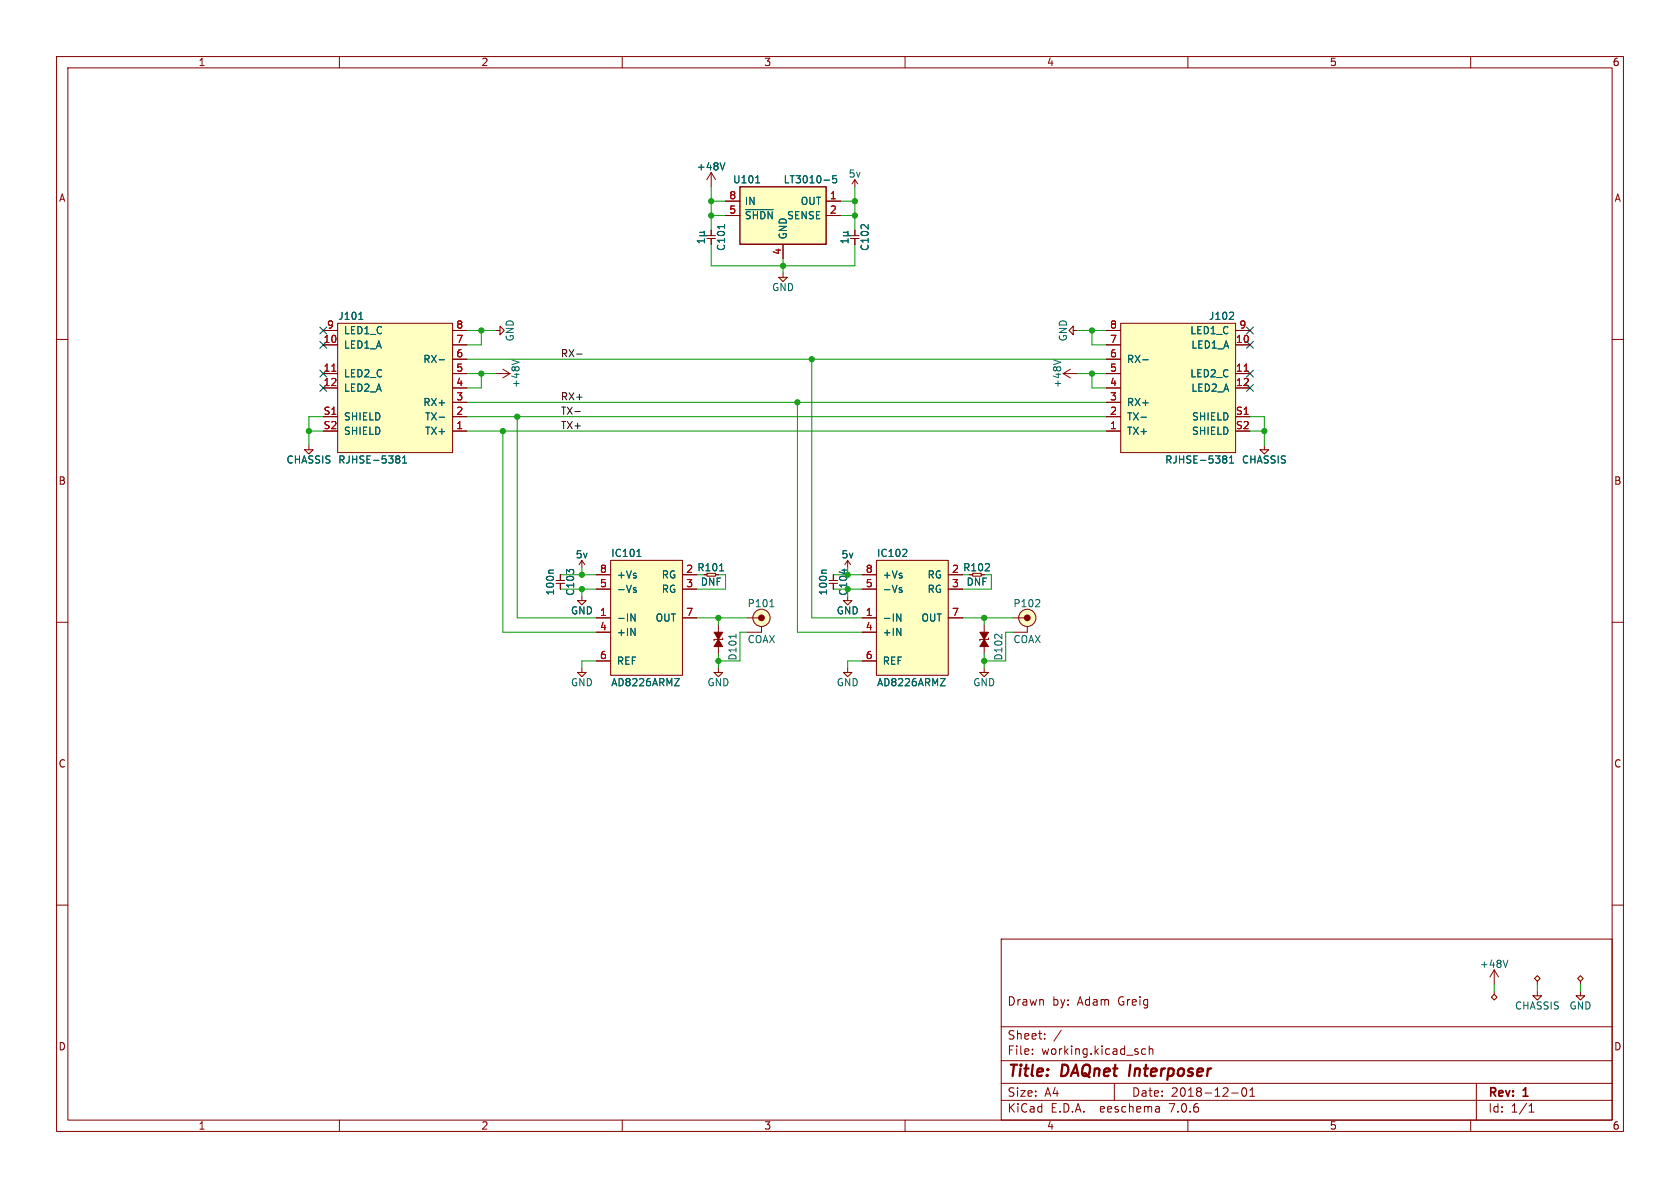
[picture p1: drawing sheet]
<svg xmlns="http://www.w3.org/2000/svg" width="297mm" height="210mm" viewBox="0 0 297 210" stroke-linecap="round" stroke-linejoin="round" font-family="sans-serif">
<g fill="none" stroke="#840000" stroke-width=".18">
<path d="M10 10h277v190h-277zM12 12h273v186h-273zM60 10v2M110 10v2M160 10v2M210 10v2M260 10v2M10 60h2M57.1 58.4h2.6M59.7 57.2h20.3v22.8h-20.3zM80 58.4h2.5M195.6 58.4h2.5"/>
<path d="M198.1 57.2h20.3v22.8h-20.3zM218.4 58.4h2.6M285 60h2M57.1 61h2.6M57.1 66h2.6M57.1 68.6h2.6M57.1 73.7h2.6M80 76.2h2.5M80 61h2.5M80 66h2.5M80 68.6h2.5M80 73.7h2.5"/>
<path d="M80 71.1h2.5M80 63.5h2.5M188 66h2.5M188 66l1.2 .8M189.2 65.3l-1.2 .7M195.6 76.2h2.5M195.6 61h2.5M195.6 66h2.5M195.6 68.6h2.5M195.6 73.7h2.5M195.6 71.1h2.5M195.6 63.5h2.5"/>
<path d="M218.4 61h2.6M218.4 66h2.6M218.4 68.6h2.6M218.4 73.7h2.6M107.9 99.1h12.7v20.3h-12.7zM10 110h2M105.4 109.2h2.5M105.4 104.1h2.5M105.4 111.8h2.5M105.4 116.8h2.5M105.4 101.6h2.5M120.6 109.2h2.6"/>
<path d="M120.6 104.1h2.6M146.6 102.6h1.5M146.6 103.1h1.5M147.3 101.6v1M147.3 103.1v1M285 110h2M10 160h2M285 160h2M177 166h108v32h-108zM60 198v2M110 198v2M160 198v2"/>
<path d="M177 194.5h108M177 191.5h108M177 187.5h108M177 181.5h108M182.5 186.3v.1M182.5 185.5v.1M184.7 183.6v.1M184.7 182.8v.1M187.6 182.1l-1.3 2M197 191.5v3M202.5 185.5l-.4-.1-.3 .3v.4l.2 .2h.5M203.2 185.5l.2-.1 .3 .1 .1 .9"/>
<path d="M203.2 184.9v1.5M204.9 195.7l.1 .9M205 196.5l-.2 .1M205 196h-.2M210 198v2M217.7 193.2h1.2M219.7 192.4l.2-.1a.81 .81 0 0 1 .6 .6 .81 .81 0 0 1-.3 .8l-.2 .1a.81 .81 0 0 1-.3-1.4zM221 193.8h.8M221 192.7l.4-.4v1.5M260 198v2M261 191.5v6.5M270.3 196.6h.9"/>
<path d="M270.3 195.5l.4-.4v1.5"/>
</g>
<path d="M199.8 188.2l-.2 2" fill="none" stroke="#840000" stroke-width=".4"/>
<g fill="#ffffc2" stroke="#ffffc2" stroke-width=".18">
<path d="M59.7 57.2h20.3v22.8h-20.3z"/>
<path d="M107.9 99.1h12.7v20.3h-12.7z"/>
<path d="M198.1 57.2h20.3v22.8h-20.3z"/>
</g>
<path d="M58.7 65.6h.7M220 65.6h.7" fill="none" stroke="#a90000" stroke-width=".18"/>
<g fill="none" stroke="#006464" stroke-width=".18">
<path d="M63.4 56.5h.8M218 55.3l.1 .1-.1 .3-.7 .8h.8M77.6 73.8h1M77.6 63.6h1M186.3 63.6l1.2 .4M201.7 73.8h1M202 63.6h1M70.2 80.6h.2l.3 .2-.3 .3M70.2 81.1h.2M70.4 81.1l.3 .3v.2l-.1 .2-.4 .1M71.2 81.9h.7M71.2 81l.3-.4v1.3"/>
<path d="M112.6 98.4h.7M112.8 97.3l.2-.2v1.3M216.4 80.6h.2l.3 .2-.3 .3M216.4 81.1h.2M216.6 81.1l.3 .3v.2l-.1 .2-.4 .1M217.4 81.9h.7M217.4 81l.3-.4v1.3M111.5 108.5l.8 1.3v-1.3M111.5 111.1l.8 1.2v-1.2M112.2 104.3l.3 .1v.1l-.2 .2h-.2M112.2 103.9h.3M119.2 120h.9l-.9 1.2h.9"/>
<path d="M127.2 100.9h.7M146.1 100.8h-.6l-.2 .2M149.3 100.6v.8"/>
</g>
<path d="M102.1 106.2h1.5l-.7 .7z" fill="#ffffc2"/>
<g fill="none" stroke="#840000" stroke-width=".18">
<path d="M125.7 30.5l-.7 1.3M125.7 30.5v2.5M125.7 30.5l.8 1.3M128.3 35.6h2.5M128.3 38.1h2.5M146 35.6h2.6M146 38.1h2.6M150.6 32.5l.5-.7v1.2M151.1 31.8l.5 .7M138.4 43.2v2.5M102.1 106.2h1.5l-.7 .7zM102.9 105.4v.8"/>
<path d="M132.1 109.2h2.5M134.6 110.7v1.1h-2.5"/>
<circle cx="134.6" cy="109.2" r="1.52"/>
</g>
<g fill="#ffffc2" stroke="#ffffc2" stroke-width=".18">
<path d="M130.8 33h15.2v10.2h-15.2z"/>
<circle cx="134.6" cy="109.2" r="1.52"/>
</g>
<path d="M130.8 33h15.2v10.2h-15.2z" fill="none" stroke="#840000" stroke-width=".25"/>
<path d="M128.1 28.8l-.4 1.2M131.8 37.1h4.9M133.6 32.3h.7M145.7 31.8h.9M147.9 31.1h-.7v.6l.2-.2 .4 .1 .1 .2v.4l-.2 .1-.5-.1M136.1 107.3h.7" fill="none" stroke="#006464" stroke-width=".18"/>
<circle cx="134.6" cy="109.2" r=".51" fill="#840000" stroke="#840000" stroke-width=".18"/>
<path d="M173.2 118.9h1.6l-.8 .7z" fill="#ffffc2"/>
<path d="M173.2 118.9h1.6l-.8 .7zM174 118.1v.8" fill="none" stroke="#840000" stroke-width=".18"/>
<path d="M53.8 79.5h1.6l-.8 .8z" fill="#ffffc2"/>
<g fill="none" stroke="#840000" stroke-width=".18">
<path d="M53.8 79.5h1.6l-.8 .8zM54.6 78.7v.8M102.4 99.8l.5-.7v1.2M102.9 99.1l.5 .7M179.1 109.2h2.5M181.6 110.7v1.1h-2.5"/>
<circle cx="181.6" cy="109.2" r="1.52"/>
</g>
<circle cx="181.6" cy="109.2" r="1.52" fill="#ffffc2" stroke="#ffffc2" stroke-width=".18"/>
<circle cx="181.6" cy="109.2" r=".51" fill="#840000" stroke="#840000" stroke-width=".18"/>
<path d="M183.7 106.1l.1 .1v.3l-.8 .8h.8" fill="none" stroke="#006464" stroke-width=".18"/>
<path d="M189.7 57.7v1.5l-.7-.8z" fill="#ffffc2"/>
<g fill="none" stroke="#840000" stroke-width=".18">
<path d="M125 41.7h1.5M125 42.2h1.5M125.7 40.6v1.1M125.7 42.2v1M150.4 41.7h1.5M150.4 42.2h1.5M151.1 40.6v1.1M151.1 42.2v1M189.7 57.7v1.5l-.7-.8zM189.7 58.4h.8M87.6 66h2.6M88.9 65.3l1.3 .7"/>
<path d="M90.2 66l-1.3 .8M98.3 102.6h1.5M98.3 103.1h1.5M99.1 101.6v1M99.1 103.1v1"/>
</g>
<g fill="none" stroke="#006464" stroke-width=".18">
<path d="M128.1 39.7v.7M123.7 41.7h1.3M123.7 41.1h.7M124.4 41.1l.1 .1v.3l-.1 .2M124.5 42.6h-1.2l.3 .3M124.5 42.2v.7M124.5 40.9l-.1 .2M149.1 41.7h1.3M149.1 41.1h.7M149.8 41.1l.1 .1v.3l-.1 .2M149.9 42.2v.7M149.9 42.6h-1.2l.3 .3"/>
<path d="M149.9 40.9l-.1 .2M90.5 63.6l1.3 .4M97.9 100.8h-.7l-.2 .2"/>
</g>
<path d="M126.2 118.9h1.6l-.8 .7z" fill="#ffffc2"/>
<path d="M154.9 99.1h12.7v20.3h-12.7zM126.2 118.9h1.6l-.8 .7zM127 118.1v.8M152.4 109.2h2.5M152.4 104.1h2.5M152.4 111.8h2.5M152.4 116.8h2.5M152.4 101.6h2.5M167.6 109.2h2.6M167.6 104.1h2.6" fill="none" stroke="#840000" stroke-width=".18"/>
<path d="M154.9 99.1h12.7v20.3h-12.7z" fill="#ffffc2" stroke="#ffffc2" stroke-width=".18"/>
<path d="M160.2 97.2l.1 .1v.3l-.8 .8h.8M158.5 108.5l.8 1.3v-1.3M158.5 111.1l.8 1.2v-1.2M159.1 104.3l.3 .1 .1 .1-.2 .2h-.2M159.1 103.9h.3M166.2 120h.9l-.9 1.2h.9" fill="none" stroke="#006464" stroke-width=".18"/>
<path d="M149.1 106.2h1.5l-.7 .7z" fill="#ffffc2"/>
<path d="M149.1 106.2h1.5l-.7 .7zM149.9 105.4v.8" fill="none" stroke="#840000" stroke-width=".18"/>
<path d="M102.1 118.9h1.5l-.7 .7z" fill="#ffffc2"/>
<path d="M102.1 118.9h1.5l-.7 .7zM102.9 118.1v.8" fill="none" stroke="#840000" stroke-width=".18"/>
<path d="M149.1 118.9h1.5l-.7 .7z" fill="#ffffc2"/>
<path d="M149.1 118.9h1.5l-.7 .7zM149.9 118.1v.8" fill="none" stroke="#840000" stroke-width=".18"/>
<path d="M88.4 57.7l.8 .7-.8 .8z" fill="#ffffc2"/>
<path d="M87.6 58.4h.8M88.4 57.7l.8 .7-.8 .8zM149.4 99.8l.5-.7v1.2M149.9 99.1l.5 .7M127 110.5v1.3M127 114.3v1.3M127.8 112.8v.2h-1.6v.3M174 110.5v1.3M174 114.3v1.3M174.8 112.8v.2h-1.6v.3" fill="none" stroke="#840000" stroke-width=".18"/>
<g fill="#840000" stroke="#840000" stroke-width=".18">
<path d="M173.2 111.8h1.6l-.8 1.2z"/>
<path d="M174 113l.8 1.3h-1.6z"/>
<path d="M126.2 111.8h1.6l-.8 1.2z"/>
<path d="M127 113l.8 1.3h-1.6z"/>
</g>
<path d="M130.1 112.1v.7" fill="none" stroke="#006464" stroke-width=".18"/>
<path d="M137.7 49h1.5l-.8 .8z" fill="#ffffc2"/>
<path d="M137.7 49h1.5l-.8 .8zM138.4 48.3v.7" fill="none" stroke="#840000" stroke-width=".18"/>
<path d="M271 176h1.5l-.7 .8z" fill="#ffffc2"/>
<path d="M271 176h1.5l-.7 .8zM271.8 175.3v.7" fill="none" stroke="#840000" stroke-width=".18"/>
<path d="M278.6 176h1.6l-.8 .8z" fill="#ffffc2"/>
<path d="M278.6 176h1.6l-.8 .8zM279.4 175.3v.7" fill="none" stroke="#840000" stroke-width=".18"/>
<path d="M278.9 173l.5-.5 .5 .5-.5 .5z" fill="#ffffc2"/>
<path d="M278.9 173l.5-.5 .5 .5-.5 .5zM279.4 173.5v.5" fill="none" stroke="#840000" stroke-width=".18"/>
<path d="M271.3 173l.5-.5 .5 .5-.5 .5z" fill="#ffffc2"/>
<path d="M271.3 173l.5-.5 .5 .5-.5 .5zM271.8 173.5v.5" fill="none" stroke="#840000" stroke-width=".18"/>
<path d="M222.8 79.5h1.5l-.8 .8z" fill="#ffffc2"/>
<path d="M222.8 79.5h1.5l-.8 .8zM223.5 78.7v.8M264.2 171.5l-.8 1.2M264.2 171.5v2.5M264.2 171.5l.7 1.2" fill="none" stroke="#840000" stroke-width=".18"/>
<path d="M266.6 169.7l-.4 1.3" fill="none" stroke="#006464" stroke-width=".18"/>
<path d="M264.2 175.8l.5 .5-.5 .5-.5-.5z" fill="#ffffc2"/>
<g fill="none" stroke="#840000" stroke-width=".18">
<path d="M128.3 35.6h2.5M128.3 38.1h2.5M146 35.6h2.6M146 38.1h2.6M57.1 58.4h2.6M80 58.4h2.5M125.7 40.6v1.1M125.7 42.2v1M138.4 43.2v2.5M151.1 40.6v1.1M151.1 42.2v1M195.6 58.4h2.5"/>
<path d="M218.4 58.4h2.6M57.1 61h2.6M57.1 66h2.6M57.1 68.6h2.6M57.1 73.7h2.6M80 76.2h2.5M80 61h2.5M80 66h2.5M80 68.6h2.5M80 73.7h2.5M80 71.1h2.5M80 63.5h2.5"/>
<path d="M195.6 76.2h2.5M195.6 61h2.5M195.6 66h2.5M195.6 68.6h2.5M195.6 73.7h2.5M195.6 71.1h2.5M195.6 63.5h2.5M218.4 61h2.6M218.4 66h2.6M218.4 68.6h2.6M218.4 73.7h2.6M99.1 101.6v1"/>
<path d="M99.1 103.1v1M105.4 109.2h2.5M105.4 104.1h2.5M105.4 111.8h2.5M105.4 116.8h2.5M105.4 101.6h2.5M120.6 109.2h2.6M120.6 104.1h2.6M147.3 101.6v1M147.3 103.1v1M152.4 109.2h2.5M152.4 104.1h2.5"/>
<path d="M152.4 111.8h2.5M152.4 116.8h2.5M152.4 101.6h2.5M167.6 109.2h2.6M167.6 104.1h2.6M264.2 175.8l.5 .5-.5 .5-.5-.5zM264.2 175.3v.5"/>
</g>
<path d="M101.6 72.8h1M101.9 62.6h1" fill="none" stroke="#0f0f0f" stroke-width=".18"/>
<g fill="none" stroke="#009600" stroke-width=".18">
<path d="M125.7 35.6h2.6M125.7 38.1h2.6M125.7 33v7.6M148.6 35.6h2.5M148.6 38.1h2.5M151.1 33v7.6M82.5 58.4h5.1M85.1 58.4v2.6h-2.6M125.7 43.2v3.8h25.4v-3.8M138.4 45.7v2.6M190.5 58.4h5.1M193 58.4v2.6h2.6"/>
<path d="M54.6 76.2h2.5M57.1 73.7h-2.5v5M82.5 71.1h113.1M82.5 63.5h113.1M82.5 66h5.1M82.5 73.7h113.1M82.5 76.2h113.1M85.1 66v2.6h-2.6M88.9 76.2v35.6h16.5M91.4 73.7v35.5h14M141 71.1v40.7h11.4M143.5 63.5v45.7h8.9"/>
<path d="M190.5 66h5.1M193 66v2.6h2.6M221 73.7h2.5v5M221 76.2h2.5M99.1 101.6h6.3M99.1 104.1h6.3M102.9 100.3v1.3M102.9 104.1v1.3M105.4 116.8h-2.5v1.3M123.2 109.2h8.9M127 101.6h1.3v2.5h-5.1M127 109.2v1.3"/>
<path d="M127 115.6v2.5M132.1 111.8h-1.3v5h-3.8M147.3 101.6h5.1M147.3 104.1h5.1M149.9 100.3v1.3M152.4 116.8h-2.5v1.3M170.2 109.2h8.9M174 101.6h1.3v2.5h-5.1M174 109.2v1.3M174 115.6v2.5M179.1 111.8h-1.3v5h-3.8M264.2 174v1.3"/>
<path d="M271.8 174v1.3M279.4 174v1.3"/>
</g>
<g fill="none" stroke="#000084" stroke-width=".18">
<path d="M56.5 57.8l1.3 1.2M57.8 57.8l-1.3 1.2M220.4 57.8l1.2 1.2M221.6 57.8l-1.2 1.2M56.5 65.4l1.3 1.2M56.5 68l1.3 1.2M56.5 60.4l1.3 1.2M57.8 65.4l-1.3 1.2M57.8 68l-1.3 1.2M57.8 60.4l-1.3 1.2M220.4 68l1.2 1.2M220.4 60.4l1.2 1.2"/>
<path d="M220.4 65.4l1.2 1.2M221.6 68l-1.2 1.2M221.6 60.4l-1.2 1.2M221.6 65.4l-1.2 1.2"/>
</g>
<g fill="none" stroke="#006464" stroke-width=".18">
<path d="M128.1 39.7v.7M128.1 28.8l-.4 1.2M131.8 37.1h4.9M133.6 32.3h.7M145.7 31.8h.9M147.9 31.1h-.7v.6l.2-.2 .4 .1 .1 .2v.4l-.2 .1-.5-.1M63.4 56.5h.8M123.7 41.7h1.3M123.7 41.1h.7M124.4 41.1l.1 .1v.3l-.1 .2M124.5 42.2v.7M124.5 42.6h-1.2l.3 .3"/>
<path d="M124.5 40.9l-.1 .2M149.1 41.7h1.3M149.1 41.1h.7M149.8 41.1l.1 .1v.3l-.1 .2M149.9 42.6h-1.2l.3 .3M149.9 42.2v.7M149.9 40.9l-.1 .2M218 55.3l.1 .1-.1 .3-.7 .8h.8M77.6 73.8h1M77.6 63.6h1M201.7 73.8h1M202 63.6h1"/>
<path d="M70.2 80.6h.2l.3 .2-.3 .3M70.2 81.1h.2M70.4 81.1l.3 .3v.2l-.1 .2-.4 .1M71.2 81.9h.7M71.2 81l.3-.4v1.3M112.6 98.4h.7M112.8 97.3l.2-.2v1.3M160.2 97.2l.1 .1v.3l-.8 .8h.8M216.4 80.6h.2l.3 .2-.3 .3M216.4 81.1h.2M216.6 81.1l.3 .3v.2l-.1 .2-.4 .1M217.4 81.9h.7"/>
<path d="M217.4 81l.3-.4v1.3M97.9 100.8h-.7l-.2 .2M111.5 108.5l.8 1.3v-1.3M111.5 111.1l.8 1.2v-1.2M112.2 104.3l.3 .1v.1l-.2 .2h-.2M112.2 103.9h.3M119.2 120h.9l-.9 1.2h.9M127.2 100.9h.7M146.1 100.8h-.6l-.2 .2M149.3 100.6v.8M158.5 108.5l.8 1.3v-1.3M158.5 111.1l.8 1.2v-1.2"/>
<path d="M159.1 104.3l.3 .1 .1 .1-.2 .2h-.2M159.1 103.9h.3M166.2 120h.9l-.9 1.2h.9"/>
</g>
<path d="M58.7 65.6h.7M220 65.6h.7" fill="none" stroke="#a90000" stroke-width=".18"/>
<g fill="#009600" stroke="#009600" stroke-width=".18">
<circle cx="91.4" cy="73.7" r=".46"/>
<circle cx="54.6" cy="76.2" r=".46"/>
<circle cx="88.9" cy="76.2" r=".46"/>
<circle cx="102.9" cy="104.1" r=".46"/>
<circle cx="102.9" cy="101.6" r=".46"/>
<circle cx="141" cy="71.1" r=".46"/>
<circle cx="143.5" cy="63.5" r=".46"/>
<circle cx="193" cy="66" r=".46"/>
<circle cx="193" cy="58.4" r=".46"/>
<circle cx="174" cy="116.8" r=".46"/>
<circle cx="127" cy="109.2" r=".46"/>
<circle cx="85.1" cy="58.4" r=".46"/>
<circle cx="85.1" cy="66" r=".46"/>
<circle cx="127" cy="116.8" r=".46"/>
<circle cx="174" cy="109.2" r=".46"/>
<circle cx="223.5" cy="76.2" r=".46"/>
<circle cx="138.4" cy="47" r=".46"/>
<circle cx="151.1" cy="35.6" r=".46"/>
<circle cx="125.7" cy="35.6" r=".46"/>
<circle cx="125.7" cy="38.1" r=".46"/>
<circle cx="151.1" cy="38.1" r=".46"/>
</g>
<g font-size="2.8" fill="#840000">
<text x="178" y="190.9">Title:</text>
<text x="187.7" y="190.9">DAQnet</text>
<text x="200.5" y="190.9">Interposer</text>
</g>
<g font-size="2.1" fill="#840000">
<text x="178" y="178">Drawn</text>
<text x="186" y="178">by:</text>
<text x="190.5" y="178">Adam</text>
<text x="197.8" y="178">Greig</text>
<text x="178" y="184">Sheet:</text>
<text x="178" y="186.7">File:</text>
<text x="184.1" y="186.7">working.kicad_sch</text>
<text x="178" y="196.9">KiCad</text>
<text x="178" y="194.1">Size:</text>
<text x="184.7" y="194.1">A4</text>
<text x="185.7" y="196.9">E.D.A.</text>
<text x="194.6" y="196.9">eeschema</text>
<text x="200" y="194.1">Date:</text>
<text x="207" y="196.9">7.0.6</text>
<text x="207" y="194.1">2018-12-01</text>
<text x="263" y="194.3">Rev:</text>
<text x="263" y="196.9">Id:</text>
<text x="267.1" y="196.9">1/1</text>
<text x="269.4" y="194.3">1</text>
</g>
<g font-size="1.8" fill="#840000">
<text x="35" y="11.9">1</text>
<text x="85" y="11.9">2</text>
<text x="135" y="11.9">3</text>
<text x="185" y="11.9">4</text>
<text x="235" y="11.9">5</text>
<text x="285" y="11.9">6</text>
<text x="10.3" y="35.9">A</text>
<text x="285.3" y="35.9">A</text>
<text x="10.3" y="85.9">B</text>
<text x="285.3" y="85.9">B</text>
<text x="121.2" y="101.3">2 R101</text>
<text x="168.2" y="101.3">2 R102</text>
<text x="10.3" y="135.9">C</text>
<text x="285.3" y="135.9">C</text>
<text x="10.3" y="185.9">D</text>
<text x="285.3" y="185.9">D</text>
<text x="35" y="199.9">1</text>
<text x="85" y="199.9">2</text>
<text x="135" y="199.9">3</text>
<text x="185" y="199.9">4</text>
<text x="235" y="199.9">5</text>
<text x="285" y="199.9">6</text>
</g>
<g font-size="1.8" fill="#006464">
<text x="123.1" y="30.3">+48V</text>
<text x="129.5" y="32.6">U101</text>
<text x="138.4" y="32.6">LT3010-5</text>
<text x="149.9" y="31.6">5v</text>
<text x="131.6" y="39">~{SHDN}SENSE</text>
<text x="131.6" y="36.4">IN</text>
<text x="141.5" y="36.4">OUT</text>
<text x="128.4" y="44.5" transform="rotate(-90 128.4 44.5)">C101</text>
<text x="139.3" y="42.4" transform="rotate(-90 139.3 42.4)">GND</text>
<text x="153.8" y="44.5" transform="rotate(-90 153.8 44.5)">C102</text>
<text x="136.4" y="51.7">GND</text>
<text x="59.7" y="56.7">J101</text>
<text x="60.7" y="59.3">LED1_C</text>
<text x="210.3" y="59.3">LED1_C</text>
<text x="213.6" y="56.7">J102</text>
<text x="60.7" y="61.8">LED1_A</text>
<text x="74.7" y="64.4">RX-</text>
<text x="91" y="60.5" transform="rotate(-90 91 60.5)">GND</text>
<text x="188.8" y="60.5" transform="rotate(-90 188.8 60.5)">GND</text>
<text x="199.1" y="64.4">RX-</text>
<text x="210.5" y="61.8">LED1_A</text>
<text x="60.7" y="66.9">LED2_C</text>
<text x="60.7" y="69.4">LED2_A</text>
<text x="74.7" y="72">RX+</text>
<text x="92" y="68.7" transform="rotate(-90 92 68.7)">+48V</text>
<text x="187.8" y="68.7" transform="rotate(-90 187.8 68.7)">+48V</text>
<text x="199.1" y="72">RX+</text>
<text x="210.3" y="66.9">LED2_C</text>
<text x="210.5" y="69.4">LED2_A</text>
<text x="60.7" y="74.5">SHIELD</text>
<text x="60.7" y="77.1">SHIELD</text>
<text x="75" y="77.1">TX+</text>
<text x="75" y="74.5">TX-</text>
<text x="199.1" y="77.1">TX+</text>
<text x="199.1" y="74.5">TX-</text>
<text x="210.6" y="74.5">SHIELD</text>
<text x="210.6" y="77.1">SHIELD</text>
<text x="50.5" y="82.1">CHASSIS</text>
<text x="59.7" y="82.1">RJHSE-5381</text>
<text x="205.9" y="82.1">RJHSE-5381</text>
<text x="219.5" y="82.1">CHASSIS</text>
<text x="101.7" y="98.9">5v</text>
<text x="108" y="98.7">IC101</text>
<text x="148.7" y="98.9">5v</text>
<text x="154.9" y="98.7">IC102</text>
<text x="98.1" y="105.4" transform="rotate(-90 98.1 105.4)">100n</text>
<text x="101.7" y="105.4" transform="rotate(-90 101.7 105.4)">C103</text>
<text x="109" y="105">-Vs</text>
<text x="109" y="102.5">+Vs</text>
<text x="116.9" y="102.5">RG</text>
<text x="116.9" y="105">RG</text>
<text x="123.8" y="103.7">DNF</text>
<text x="132.1" y="107.5">P101</text>
<text x="146.4" y="105.4" transform="rotate(-90 146.4 105.4)">100n</text>
<text x="156" y="105">-Vs</text>
<text x="156" y="102.5">+Vs</text>
<text x="163.9" y="102.5">RG</text>
<text x="163.9" y="105">RG</text>
<text x="170.8" y="103.7">DNF</text>
<text x="179.1" y="107.5">P102</text>
<text x="109" y="110.1">-IN</text>
<text x="109" y="112.6">+IN</text>
<text x="115.8" y="110.1">OUT</text>
<text x="132.1" y="113.9">COAX</text>
<text x="147.8" y="108.8">GND 1</text>
<text x="156" y="110.1">-IN</text>
<text x="156" y="112.6">+IN</text>
<text x="162.8" y="110.1">OUT</text>
<text x="179.1" y="113.9">COAX</text>
<text x="109" y="117.7">REF</text>
<text x="130.4" y="116.9" transform="rotate(-90 130.4 116.9)">D101</text>
<text x="156" y="117.7">REF</text>
<text x="177.4" y="116.9" transform="rotate(-90 177.4 116.9)">D102</text>
<text x="100.8" y="121.5">GND</text>
<text x="108" y="121.5">AD8226ARMZ</text>
<text x="125" y="121.5">GND</text>
<text x="147.8" y="121.5">GND</text>
<text x="154.9" y="121.5">AD8226ARMZ</text>
<text x="172" y="121.5">GND</text>
<text x="261.5" y="171.3">+48V</text>
<text x="267.7" y="178.7">CHASSIS</text>
<text x="277.4" y="178.7">GND</text>
</g>
<g font-size="1.8" fill="#a90000">
<text x="128.8" y="35.3">8</text>
<text x="146.6" y="35.3">1</text>
<text x="128.8" y="37.8">5</text>
<text x="146.6" y="37.8">2</text>
<text x="138.2" y="45.2" transform="rotate(-90 138.2 45.2)">4</text>
<text x="57.7" y="58.2">9</text>
<text x="80.6" y="58.2">8</text>
<text x="196.1" y="58.2">8</text>
<text x="219" y="58.2">9</text>
<text x="57.1" y="60.7">10</text>
<text x="57.1" y="65.8">11</text>
<text x="80.6" y="65.8">5</text>
<text x="80.6" y="63.2">6</text>
<text x="80.6" y="60.7">7</text>
<text x="196.1" y="65.8">5</text>
<text x="196.1" y="63.2">6</text>
<text x="196.1" y="60.7">7</text>
<text x="218.4" y="60.7">10</text>
<text x="218.4" y="65.8">11</text>
<text x="57.1" y="68.3">12</text>
<text x="80.6" y="70.9">3</text>
<text x="80.6" y="68.3">4</text>
<text x="196.1" y="70.9">3</text>
<text x="196.1" y="68.3">4</text>
<text x="218.4" y="68.3">12</text>
<text x="57.1" y="73.4">S1</text>
<text x="57.1" y="75.9">S2</text>
<text x="80.6" y="75.9">1</text>
<text x="80.6" y="73.4">2</text>
<text x="196.1" y="75.9">1</text>
<text x="196.1" y="73.4">2</text>
<text x="218.4" y="73.4">S1</text>
<text x="218.4" y="75.9">S2</text>
<text x="106" y="101.3">8</text>
<text x="153" y="101.3">8</text>
<text x="106" y="103.9">5</text>
<text x="121.2" y="103.9">3</text>
<text x="153" y="103.9">5</text>
<text x="168.2" y="103.9">3</text>
<text x="100.8" y="108.8">GND 1</text>
<text x="106" y="111.5">4</text>
<text x="121.2" y="109">7</text>
<text x="153" y="111.5">4</text>
<text x="168.2" y="109">7</text>
<text x="106" y="116.6">6</text>
<text x="153" y="116.6">6</text>
</g>
<g font-size="1.8" fill="#0f0f0f">
<text x="99.1" y="63.2">RX-</text>
<text x="99.1" y="70.9">RX+</text>
<text x="99.1" y="73.4">TX-</text>
<text x="99.1" y="75.9">TX+</text>
</g>
<text font-size="1.8" fill="#009600" x="150" y="105.4" transform="rotate(-90 150 105.4)">C104</text>
</svg>
